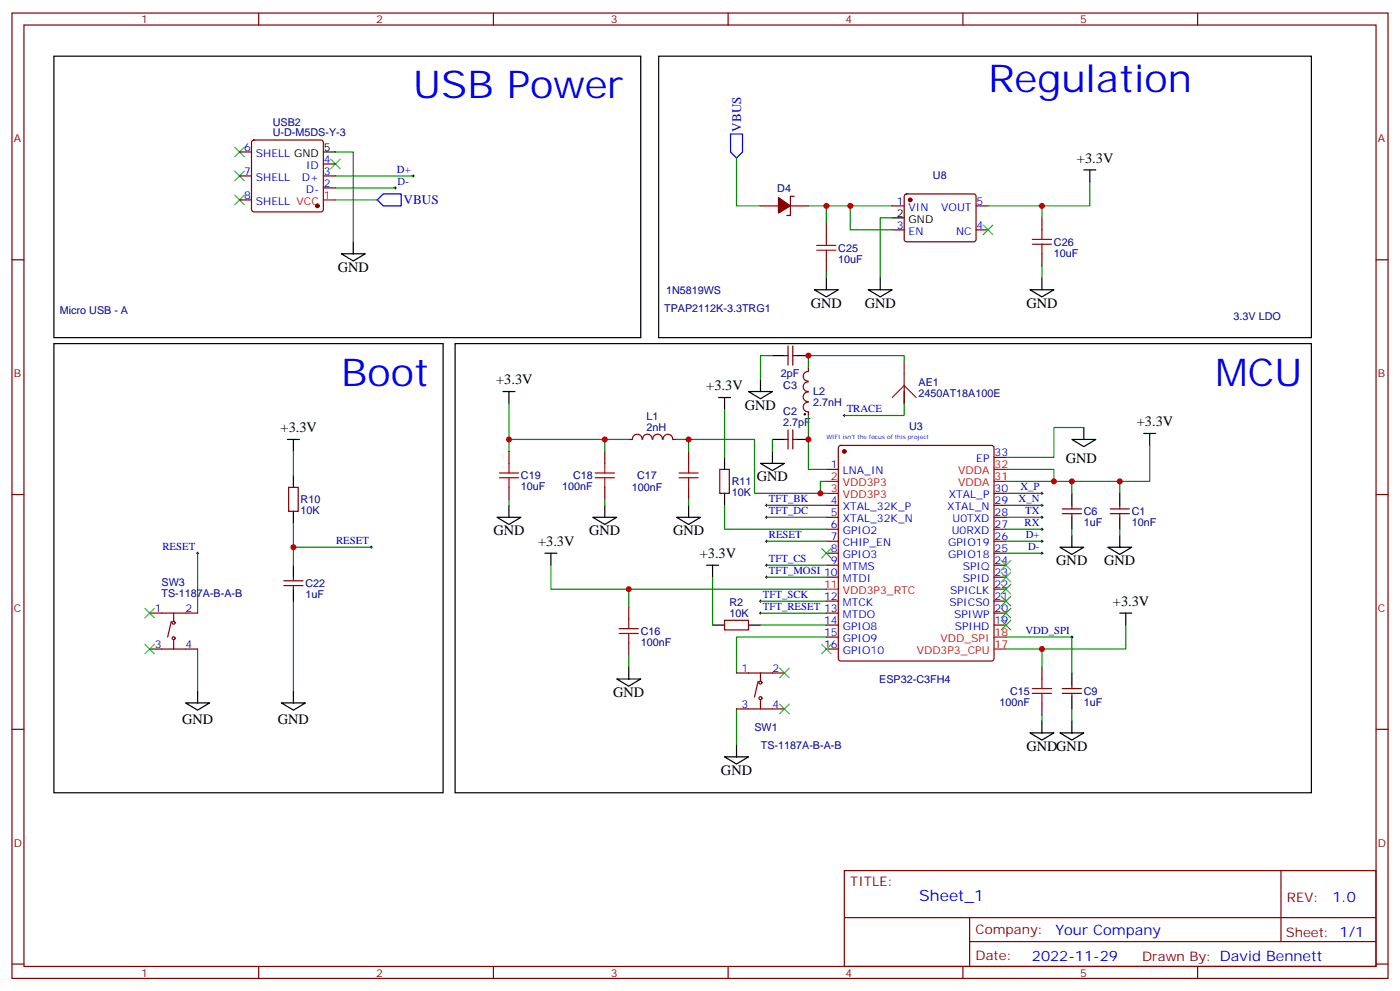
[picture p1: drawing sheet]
<svg xmlns="http://www.w3.org/2000/svg" width="412mm" height="292mm" viewBox="0 0 412 292" stroke-linecap="round" stroke-linejoin="round" font-family="sans-serif">
<g fill="none" stroke="#870000" stroke-width=".35">
<path d="M3.5 3.8h405.4v284.4h-405.4zM7.1 7.4h398.2v277.3h-398.2zM76.2 3.8v3.6M145.3 3.8v3.6M214.5 3.8v3.6M283.6 3.8v3.6M352.8 3.8v3.6M70.6 51.8h3.5M70.6 44.8h3.5M70.6 58.9h3.5M74.3 41.4l.5-.2h19.7l.5 .2 .2 .5v19.8l-.2 .5-.5 .2h-19.7l-.5-.2-.2-.5v-19.8zM95.2 51.8h3.6"/>
<path d="M95.2 48.3h3.6M95.2 55.4h3.6M233.9 57.8h-1.1v5.7h-1M266.6 57.3l.5-.2 20 .1 .4 .6-.1 13-.6 .4h-20l-.5-.7v-12.7zM3.5 76.5h3.6M224 60.6h5.3M232.8 60.6h5.3M243.4 65.9v3.6M243.4 76.5v3.5M262.8 60.6h3.5M262.8 67.7h3.5M287.5 60.6h3.5"/>
<path d="M287.5 67.7h3.5M306.9 64.2v3.5M306.9 74.8v3.5M405.3 76.5h3.6M231.1 104.7h1M232.1 101.9v5.7M233.5 101.9v5.7M233.5 104.7h1.1M238.1 115.5a1.41 1.41 0 0 0-1.5 1.4 1.41 1.41 0 0 0 1.5 1.4M238.1 112.5a1.41 1.41 0 0 0-1.5 1.4 1.41 1.41 0 0 0 1.5 1.4M238.1 118.5a1.41 1.41 0 0 0-1.5 1.4 1.41 1.41 0 0 0 1.5 1.4M238.1 109.4a1.41 1.41 0 0 0-1.5 1.4 1.41 1.41 0 0 0 1.5 1.5"/>
<path d="M238.1 108.3v1M266.3 113.6v5.3M149.9 133v3.5M178.2 133v3.5M185.2 129.4h1.1M186.3 129.4a1.41 1.41 0 0 1 1.4-1.5 1.41 1.41 0 0 1 1.4 1.5M189.3 129.4a1.41 1.41 0 0 1 1.4-1.5 1.41 1.41 0 0 1 1.4 1.5M192.3 129.4a1.41 1.41 0 0 1 1.4-1.5 1.41 1.41 0 0 1 1.4 1.5M195.3 129.4a1.41 1.41 0 0 1 1.4-1.5 1.41 1.41 0 0 1 1.4 1.5M198.3 129.4h1M202.8 133v3.5M212 138.3h2.8v7h-2.8z"/>
<path d="M231.1 129.4h1M232.1 126.6v5.7M233.5 129.4h1.1M233.5 126.6v5.7M238.1 121.3v1.1M243.4 138.3h3.5M247.2 131.4l.4-.2h44.5l.5 .2 .2 .5v62.1l-.2 .5-.5 .2h-44.5l-.4-.2-.3-.5v-62.1zM292.8 134.7h3.5M3.5 145.7h3.6M85 143.5h2.8v7.1h-2.8zM149.9 143.5v3.6M178.2 143.5v3.6"/>
<path d="M202.8 143.5v3.6M243.4 148.8h3.5M243.4 152.4h3.5M243.4 155.9h3.5M243.4 159.4h3.5M292.8 148.8h3.5M292.8 152.4h3.5M292.8 155.9h3.5M292.8 159.4h3.5M292.8 145.3h3.5M312.9 151.3h5.7M312.9 149.9h5.7"/>
<path d="M315.7 148.8v1.1M315.7 151.3v1.1M327 151.3h5.7M327 149.9h5.7M329.8 148.8v1.1M329.8 151.3v1.1M405.3 145.7h3.6M83.6 172.5h5.7M83.6 171.1h5.7M86.4 170v1.1M86.4 172.5v1M185.2 178.8v3.6"/>
<path d="M243.4 162.9h3.5M243.4 166.5h3.5M243.4 170h3.5M243.4 177.1h3.5M292.8 162.9h3.5M292.8 166.5h3.5M292.8 170h3.5M292.8 177.1h3.5M292.8 173.5h3.5M44.1 180.6h14.1M44.1 191.2h14.1M50.4 183.1l-1 4.5"/>
<path d="M51.2 180.6v2.5M51.2 188.7v2.5M185.2 189.4v3.5M213.4 182.7h7.1v2.8h-7.1zM217 198.2h14.1M224 198.2v2.5M243.4 180.6h3.5M243.4 184.1h3.5M243.4 187.6h3.5M243.4 191.2h3.5M292.8 180.6h3.5M292.8 184.1h3.5"/>
<path d="M306.9 196.5v3.5M3.5 214.8h3.6M217 208.8h14.1M223.3 200.7l-1.1 4.6M224 206.3v2.5M306.9 207v3.6M312.9 204.2h5.7M312.9 202.8h5.7M315.7 201.8v1M315.7 204.2v1.1M405.3 214.8h3.6M248.7 256.4h156.6v28.3h-156.6z"/>
<path d="M377.3 256.5v20.8M248.7 270.3h156.5M285.6 277.3h119.6M285.6 270.3v14.1M3.5 284h3.6M76.2 284.7v3.5M145.3 284.7v3.5M214.5 284.7v3.5M283.6 284.7v3.5M352.8 284.7v3.5M405.3 284h3.6"/>
<circle cx="51.2" cy="188" r=".44"/>
<circle cx="51.2" cy="183.4" r=".44"/>
<circle cx="224" cy="205.6" r=".44"/>
<circle cx="224" cy="201" r=".44"/>
</g>
<g fill="none" stroke="#000" stroke-width=".35">
<path d="M15.9 16.5h172.8v82.9h-172.8zM194 16.5h192.3v82.9h-192.3zM95.2 44.8h3.6M319.3 50.1h3.5M321 50.1v3.5M100.5 74.8h7.1l-3.5 2.1zM104.1 71.2v3.6M262.8 64.2h3.5M239.9 85.3h7l-3.5 2.2zM243.4 81.8v3.5M255.8 85.3h7l-3.5 2.2zM259.3 81.8v3.5"/>
<path d="M303.4 85.3h7l-3.5 2.2zM306.9 81.8v3.5M15.9 101.2h114.6v132.3h-114.6zM134.1 101.2h252.2v132.3h-252.2zM148.2 115.3h3.5M149.9 115.3v3.6M211.7 117.1h3.5M213.4 117.1v3.5M220.5 115.3h7l-3.5 2.1zM224 111.8v3.5M227.5 104.7h3.6M234.6 104.7h3.5"/>
<path d="M84.7 129.4h3.5M86.4 129.4v3.6M213.4 134.7v3.6M224 136.5h7.1l-3.6 2.1zM227.5 129.4h3.6M227.5 133v3.5M234.6 129.4h3.5M315.7 129.4h7.1l-3.5 2.2zM319.3 125.9v3.5M336.9 127.7h3.5M338.7 127.7v3.5M86.4 140v3.5"/>
<path d="M86.4 150.6v3.5M146.4 152.4h7.1l-3.6 2.1zM149.9 148.8v3.6M174.6 152.4h7.1l-3.5 2.1zM178.2 148.8v3.6M199.3 152.4h7.1l-3.6 2.1zM202.8 148.8v3.6M213.4 145.3v3.5M315.7 145.3v3.5M315.7 152.4v3.5M315.7 157.7v3.5M329.8 145.3v3.5"/>
<path d="M329.8 152.4v3.5M329.8 157.7v3.5M86.4 166.5v3.5M86.4 173.5v3.6M160.5 162.9h3.5M162.3 162.9v3.6M208.1 166.5h3.6M209.9 166.5v3.5M312.2 161.2h7.1l-3.6 2.1zM326.3 161.2h7.1l-3.6 2.1zM181.7 200h7l-3.5 2.1zM185.2 196.5v3.5"/>
<path d="M209.9 184.1h3.5M220.5 184.1h3.5M315.7 198.2v3.6M329.8 180.6h3.6M331.6 180.6v3.5M54.7 207h7l-3.5 2.2zM58.2 203.5v3.5M82.9 207h7.1l-3.6 2.2zM86.4 203.5v3.5M217 219.4v3.5M303.4 215.9h7l-3.5 2.1zM306.9 212.3v3.6"/>
<path d="M312.2 215.9h7.1l-3.6 2.1zM315.7 205.3v3.5M315.7 212.3v3.6M213.4 222.9h7.1l-3.5 2.1z"/>
<circle cx="237.1" cy="122" r=".18"/>
</g>
<g fill="#870000" stroke="#870000" stroke-width=".35">
<path d="M229.3 58.2l3.5 2.4-3.5 2.2z"/>
<circle cx="248.7" cy="133" r=".53"/>
<circle cx="268.1" cy="58.9" r=".53"/>
<circle cx="93.5" cy="60.6" r=".53"/>
</g>
<path d="M95.2 58.9h3.6M292.8 138.3h3.5M243.4 141.8h3.5M243.4 145.3h3.5M292.8 141.8h3.5M243.4 173.5h3.5M292.8 191.2h3.5M292.8 187.6h3.5" fill="none" stroke="#f00" stroke-width=".35"/>
<g fill="none" stroke="#008700" stroke-width=".35">
<path d="M98.8 44.8h5.3v26.4M98.8 51.8h22.9M98.8 55.4h17.6M98.8 58.9h12.3M217 46.5v14.1h7M321 53.6v7h-30M238.1 60.6h24.7M243.4 60.6v5.3M250.5 60.6v7.1h12.3M262.8 64.2h-3.5v17.6M306.9 60.6v3.6M306.9 78.3v3.5"/>
<path d="M243.4 80v1.8M149.9 118.9v10.5h35.3M227.5 104.7h-3.5v7.1M266.3 118.9v3.5h-17.6M266.3 106.5v-1.8h-28.2v3.6M86.4 133v7M149.9 129.4v3.6M178.2 129.4v3.6M199.3 129.4h22.9v15.9h19.5M202.8 129.4v3.6M213.4 120.6v14.1M227.5 129.4v3.6"/>
<path d="M238.1 122.4v15.9h5.3M296.3 138.3h14.1v3.5M319.3 125.9h-8.9v8.8h-14.1M338.7 131.2v10.6h-42.4M86.4 154.1v12.4M149.9 147.1v1.7M178.2 147.1v1.7M202.8 147.1v1.7M213.4 148.8v7.1h30M225.8 159.4h17.6M225.8 148.8h17.6M225.8 152.4h17.6"/>
<path d="M243.4 141.8h-1.7v3.5h1.7M296.3 159.4h10.6M296.3 145.3h10.6M296.3 148.8h10.6M296.3 152.4h10.6M296.3 155.9h10.6M315.7 141.8v3.5M315.7 155.9v1.8M329.8 141.8v3.5M329.8 155.9v1.8M58.2 162.9v17.7M86.4 177.1v26.4"/>
<path d="M86.4 161.2h23M162.3 166.5v7h81.1M185.2 173.5v5.3M209.9 170v14.1M224 177.1h19.4M225.8 170h17.6M225.8 166.5h17.6M296.3 162.9h10.6M58.2 191.2v12.3M185.2 192.9v3.6M224 184.1h19.4M224 180.6h19.4"/>
<path d="M243.4 187.6h-26.4v10.6M296.3 187.6h19.4v10.6M306.9 191.2v5.3M331.6 184.1v7.1h-35.3M217 208.8v10.6M306.9 210.6v1.7M315.7 208.8v3.5"/>
</g>
<g fill="none" stroke="#a10000" stroke-width=".35">
<path d="M240.6 73.7h5.6M240.6 72.3h5.6M243.4 69.5v2.8M243.4 73.7v2.8M304.1 71.9h5.6M304.1 70.5h5.6M306.9 67.7v2.8M306.9 71.9v2.9M147.1 139.3h5.7M149.9 136.5v2.8M175.3 139.3h5.7M178.2 136.5v2.8"/>
<path d="M200 139.3h5.7M202.8 136.5v2.8M147.1 140.7h5.7M149.9 140.7v2.8M175.3 140.7h5.7M178.2 140.7v2.8M200 140.7h5.7M202.8 140.7v2.8M182.4 186.6h5.6M182.4 185.2h5.6M185.2 182.4v2.8M185.2 186.6v2.8"/>
<path d="M306.9 200v2.8M304.1 204.2h5.6M304.1 202.8h5.6M306.9 204.2v2.8"/>
</g>
<g fill="none" stroke="#000" stroke-width=".29">
<path d="M116.1 55.4h.7M116.4 55v.7M121.4 51.8h.7M121.7 51.5v.7M248.4 122.4h.7M248.7 122v.7M225.4 159.4h.7M225.4 148.8h.7M225.4 152.4h.7M225.8 148.5v.7M225.8 152v.7M225.8 159.1v.7"/>
<path d="M306.6 159.4h.7M306.6 145.3h.7M306.6 148.8h.7M306.6 152.4h.7M306.6 155.9h.7M306.9 145v.7M306.9 148.5v.7M306.9 152v.7M306.9 155.5v.7M306.9 159.1v.7M57.9 162.9h.7M58.2 162.6v.7"/>
<path d="M109 161.2h.7M109.4 160.8v.7M223.7 177.1h.7M224 176.7v.7M225.4 170h.7M225.4 166.5h.7M225.8 166.1v.7M225.8 169.7v.7M306.6 162.9h.7M306.9 162.6v.7M223.7 180.6h.7M224 180.2v.7"/>
<path d="M315.4 187.6h.7M315.7 187.3v.7"/>
</g>
<g fill="none" stroke="#3c3" stroke-width=".35">
<path d="M69.1 57.5l2.9 2.8M69.1 50.4l2.9 2.8M69.1 43.4l2.9 2.8M72 57.5l-2.9 2.8M72 50.4l-2.9 2.8M72 43.4l-2.9 2.8M97.4 46.9l2.8 2.8M100.2 46.9l-2.8 2.8M289.6 66.3l2.9 2.8M292.5 66.3l-2.9 2.8M42.7 179.2l2.8 2.8M45.5 179.2l-2.8 2.8"/>
<path d="M242 161.5l2.8 2.9M244.8 161.5l-2.8 2.9M294.9 165.1l2.8 2.8M294.9 168.6l2.8 2.8M294.9 172.1l2.8 2.8M294.9 175.6l2.8 2.9M294.9 179.2l2.8 2.8M297.7 165.1l-2.8 2.8M297.7 168.6l-2.8 2.8M297.7 172.1l-2.8 2.8M297.7 175.6l-2.8 2.9M297.7 179.2l-2.8 2.8"/>
<path d="M42.7 189.8l2.8 2.8M45.5 189.8l-2.8 2.8M229.7 196.8l2.8 2.8M232.5 196.8l-2.8 2.8M242 189.8l2.8 2.8M244.8 189.8l-2.8 2.8M294.9 182.7l2.8 2.8M297.7 182.7l-2.8 2.8M229.7 207.4l2.8 2.8M232.5 207.4l-2.8 2.8"/>
</g>
<path d="M215.2 39.5h3.5v5.3l-1.7 1.7-1.8-1.7zM111.1 58.9l1.8-1.8h5.3v3.5h-5.3z" fill="none" stroke="#00f" stroke-width=".35"/>
<path d="M266.3 113.6l3.6 3.5M266.3 113.6l-3.5 3.5M266.3 106.5v7.1" fill="none" stroke="#8c2424" stroke-width=".35"/>
<g fill="#c00">
<circle cx="306.9" cy="191.2" r=".88"/>
<circle cx="310.4" cy="141.8" r=".88"/>
<circle cx="329.8" cy="141.8" r=".88"/>
<circle cx="315.7" cy="141.8" r=".88"/>
<circle cx="202.8" cy="129.4" r=".88"/>
<circle cx="185.2" cy="173.5" r=".88"/>
<circle cx="241.7" cy="145.3" r=".88"/>
<circle cx="149.9" cy="129.4" r=".88"/>
<circle cx="178.2" cy="129.4" r=".88"/>
<circle cx="243.4" cy="60.6" r=".88"/>
<circle cx="250.5" cy="60.6" r=".88"/>
<circle cx="306.9" cy="60.6" r=".88"/>
<circle cx="86.4" cy="161.2" r=".88"/>
<circle cx="238.1" cy="129.4" r=".88"/>
<circle cx="238.1" cy="104.7" r=".88"/>
</g>
<g font-size="11.3" fill="#00f">
<text x="121.7" y="28.9">USB Power</text>
<text x="291" y="27.1">Regulation</text>
<text x="100.5" y="113.6">Boot</text>
<text x="358.1" y="113.6">MCU</text>
</g>
<text font-size="4.6" fill="#00f" x="270.8" y="265.5">Sheet_1</text>
<g font-size="4.2">
<text x="317.2" y="47.9">+3.3V</text>
<text x="99.5" y="80">GND</text>
<text x="238.8" y="90.6">GND</text>
<text x="254.7" y="90.6">GND</text>
<text x="302.3" y="90.6">GND</text>
<text x="146.1" y="113.2">+3.3V</text>
<text x="208.1" y="115">+3.3V</text>
<text x="219.4" y="120.6">GND</text>
<text x="334.9" y="125.5">+3.3V</text>
<text x="82.6" y="127.3">+3.3V</text>
<text x="314" y="136.5">GND</text>
<text x="223" y="141.8">GND</text>
<text x="145.3" y="157.7">GND</text>
<text x="158.5" y="160.8">+3.3V</text>
<text x="173.6" y="157.7">GND</text>
<text x="198.3" y="157.7">GND</text>
<text x="206.1" y="164.3">+3.3V</text>
<text x="311.1" y="166.5">GND</text>
<text x="325.3" y="166.5">GND</text>
<text x="327.8" y="178.5">+3.3V</text>
<text x="180.6" y="205.3">GND</text>
<text x="53.6" y="213.1">GND</text>
<text x="81.8" y="213.1">GND</text>
<text x="302.3" y="221.2">GNDGND</text>
<text x="212.4" y="228.2">GND</text>
</g>
<g font-size="4.2" fill="#00f">
<text x="392.5" y="265.7">1.0</text>
<text x="310.9" y="275.3">Your Company</text>
<text x="304" y="283.1">2022-11-29</text>
</g>
<g font-size="3.9" fill="#00f">
<text x="218.3" y="38.8" transform="rotate(-90 218.3 38.8)">VBUS</text>
<text x="118.9" y="60.2">VBUS</text>
</g>
<g font-size="3.9" fill="#800">
<text x="250.5" y="261">TITLE:</text>
<text x="379.1" y="265.7">REV:</text>
<text x="287.4" y="275.2">Company:</text>
<text x="378.7" y="275.8">Sheet: 1/1</text>
<text x="287.4" y="282.9">Date:</text>
<text x="336.4" y="283">Drawn By: David Bennett</text>
</g>
<g font-size="3.2" fill="#800">
<text x="41.6" y="6.8">1</text>
<text x="110.8" y="6.8">2</text>
<text x="179.9" y="6.8">3</text>
<text x="249.1" y="6.8">4</text>
<text x="318.2" y="6.8">5</text>
<text x="4.1" y="41.9">A</text>
<text x="405.9" y="41.9">A</text>
<text x="4.1" y="111.1">B</text>
<text x="405.9" y="111.1">B</text>
<text x="4.1" y="180.2">C</text>
<text x="405.9" y="180.2">C</text>
<text x="4.1" y="249.4">D</text>
<text x="405.9" y="249.4">D</text>
<text x="41.6" y="287.7">1</text>
<text x="110.8" y="287.7">2</text>
<text x="179.9" y="287.7">3</text>
<text x="249.1" y="287.7">4</text>
<text x="318.2" y="287.7">5</text>
</g>
<g font-size="3.2" fill="#000080">
<text x="80.4" y="40.2">U-D-M5DS-Y-3</text>
<text x="80.4" y="37">USB2</text>
<text x="274.8" y="52.7">U8</text>
<text x="229" y="56.5">D4</text>
<text x="246.9" y="77.3">10uF</text>
<text x="246.9" y="74.1">C25</text>
<text x="310.4" y="75.6">10uF</text>
<text x="310.4" y="72.4">C26</text>
<text x="196.2" y="86.5">1N5819WS</text>
<text x="17.6" y="92.4">Micro USB - A</text>
<text x="195.6" y="91.8">TPAP2112K-3.3TRG1</text>
<text x="363.4" y="94.2">3.3V LDO</text>
<text x="230" y="111.2">2pF</text>
<text x="270.6" y="113.8">AE1</text>
<text x="230.7" y="114.7">C3</text>
<text x="239.5" y="119.6">2.7nH</text>
<text x="239.5" y="116.5">L2</text>
<text x="270.6" y="117">2450AT18A100E</text>
<text x="190.4" y="123.7">L1</text>
<text x="230.7" y="125.6">2.7pF</text>
<text x="230.7" y="122.4">C2</text>
<text x="190.4" y="126.8">2nH</text>
<text x="267.8" y="126.8">U3</text>
<text x="153.5" y="141.2">C19</text>
<text x="168.8" y="141.2">C18</text>
<text x="187.7" y="141.1">C17</text>
<text x="215.5" y="142.9">R11</text>
<text x="88.5" y="148.2">R10</text>
<text x="153.5" y="144.4">10uF</text>
<text x="165.6" y="144.4">100nF</text>
<text x="186.2" y="144.7">100nF</text>
<text x="215.5" y="146.1">10K</text>
<text x="88.5" y="151.4">10K</text>
<text x="319.3" y="154.9">1uF</text>
<text x="319.3" y="151.7">C6</text>
<text x="333.4" y="154.9">10nF</text>
<text x="333.4" y="151.7">C1</text>
<text x="47.6" y="172.7">SW3</text>
<text x="90" y="172.9">C22</text>
<text x="47.6" y="175.9">TS-1187A-B-A-B</text>
<text x="90" y="176.1">1uF</text>
<text x="214.9" y="178.5">R2</text>
<text x="214.9" y="181.6">10K</text>
<text x="188.7" y="190.2">100nF</text>
<text x="188.7" y="187">C16</text>
<text x="259" y="201.1">ESP32-C3FH4</text>
<text x="294.4" y="207.9">100nF</text>
<text x="297.6" y="204.7">C15</text>
<text x="319.3" y="207.9">1uF</text>
<text x="319.3" y="204.7">C9</text>
<text x="222.2" y="215.2">SW1</text>
<text x="224.1" y="220.5">TS-1187A-B-A-B</text>
</g>
<g font-size="3.2" fill="#00f">
<text x="71.9" y="44.4">6</text>
<text x="75.4" y="46.2">SHELL GND</text>
<text x="95.4" y="47.9">4</text>
<text x="71.9" y="51.5">7</text>
<text x="75.4" y="53.2">SHELL</text>
<text x="88.9" y="53.2">D+</text>
<text x="90.2" y="49.7">ID</text>
<text x="95.4" y="51.5">3</text>
<text x="116.9" y="50.9">D+</text>
<text x="71.9" y="58.5">8</text>
<text x="90.1" y="56.8">D-</text>
<text x="95.4" y="55">2</text>
<text x="117.1" y="54.5">D-</text>
<text x="75.4" y="60.3">SHELL VCC</text>
<text x="264.2" y="60.3">1</text>
<text x="267.7" y="62.1">VIN</text>
<text x="277.3" y="62.1">VOUT</text>
<text x="287.7" y="60.3">5</text>
<text x="264.2" y="67.3">3</text>
<text x="267.7" y="69.1">EN</text>
<text x="281.6" y="69.1">NC</text>
<text x="287.7" y="67.3">4</text>
<text x="249.4" y="121.5">TRACE</text>
<text x="244.8" y="137.9">1</text>
<text x="287.6" y="136.1">EP</text>
<text x="293" y="134.4">33</text>
<text x="248.2" y="139.7">LNA_IN</text>
<text x="226.5" y="148">TFT_BK</text>
<text x="244.8" y="148.5">4</text>
<text x="279.5" y="146.7">XTAL_P</text>
<text x="293" y="148.5">29</text>
<text x="293" y="145">30</text>
<text x="300.1" y="148">X_N</text>
<text x="300.6" y="144.4">X_P</text>
<text x="226.5" y="151.5">TFT_DC</text>
<text x="244.8" y="152">5</text>
<text x="244.8" y="155.5">6</text>
<text x="248.2" y="150.2">XTAL_32K_P</text>
<text x="248.2" y="153.8">XTAL_32K_N</text>
<text x="279" y="150.2">XTAL_N</text>
<text x="280.6" y="153.8">U0TXD</text>
<text x="293" y="155.5">27</text>
<text x="293" y="152">28</text>
<text x="301.8" y="155">RX</text>
<text x="302" y="151.5">TX</text>
<text x="99" y="160.3">RESET</text>
<text x="226.5" y="158.5">RESET</text>
<text x="244.8" y="159.1">7</text>
<text x="248.2" y="157.3">GPIO2</text>
<text x="248.2" y="160.8">CHIP_EN</text>
<text x="279.3" y="160.8">GPIO19</text>
<text x="280.3" y="157.3">U0RXD</text>
<text x="293" y="159.1">26</text>
<text x="302.1" y="158.5">D+</text>
<text x="47.9" y="162.1">RESET</text>
<text x="226.5" y="165.6">TFT_CS</text>
<text x="244.8" y="162.6">8</text>
<text x="244.8" y="166.1">9</text>
<text x="248.2" y="164.4">GPIO3</text>
<text x="248.2" y="167.9">MTMS</text>
<text x="279.3" y="164.4">GPIO18</text>
<text x="283.6" y="167.9">SPIQ</text>
<text x="293" y="166.1">24</text>
<text x="293" y="162.6">25</text>
<text x="302.9" y="162.1">D-</text>
<text x="226.5" y="169.1">TFT_MOSI 10</text>
<text x="248.2" y="171.4">MTDI</text>
<text x="283.6" y="171.4">SPID</text>
<text x="293" y="173.2">22</text>
<text x="293" y="169.7">23</text>
<text x="224.7" y="176.2">TFT_SCK</text>
<text x="224.7" y="179.7">TFT_RESET 13</text>
<text x="242.7" y="176.7">12</text>
<text x="248.2" y="178.5">MTCK</text>
<text x="279.7" y="178.5">SPICS0</text>
<text x="279.9" y="174.9">SPICLK</text>
<text x="293" y="176.7">21</text>
<text x="45.6" y="180.2">1</text>
<text x="54.7" y="180.2">2</text>
<text x="242.7" y="183.8">14</text>
<text x="248.2" y="182">MTDO</text>
<text x="248.2" y="185.5">GPIO8</text>
<text x="281" y="182">SPIWP</text>
<text x="281.3" y="185.5">SPIHD</text>
<text x="293" y="183.8">19</text>
<text x="293" y="180.2">20</text>
<text x="45.6" y="190.8">3</text>
<text x="54.7" y="190.8">4</text>
<text x="242.7" y="187.3">15</text>
<text x="242.7" y="190.8">16</text>
<text x="248.2" y="189.1">GPIO9</text>
<text x="302" y="186.8">VDD_SPI</text>
<text x="218.5" y="197.9">1</text>
<text x="227.5" y="197.9">2</text>
<text x="248.2" y="192.6">GPIO10</text>
<text x="218.5" y="208.5">3</text>
<text x="227.5" y="208.5">4</text>
</g>
<g font-size="3.2">
<text x="95.4" y="44.4">5</text>
<text x="264.2" y="63.8">2</text>
<text x="267.7" y="65.6">GND</text>
</g>
<g font-size="3.2" fill="#f00">
<text x="95.4" y="58.5">1</text>
<text x="293" y="137.9">32</text>
<text x="244.8" y="141.4">2</text>
<text x="248.2" y="143.2">VDD3P3</text>
<text x="282.3" y="143.2">VDDA</text>
<text x="282.3" y="139.7">VDDA</text>
<text x="293" y="141.4">31</text>
<text x="244.8" y="145">3</text>
<text x="248.2" y="146.7">VDD3P3</text>
<text x="242.7" y="173.2">11</text>
<text x="248.2" y="174.9">VDD3P3_RTC</text>
<text x="277" y="189.1">VDD_SPI</text>
<text x="293" y="190.8">17</text>
<text x="293" y="187.3">18</text>
<text x="270" y="192.6">VDD3P3_CPU</text>
</g>
<text font-size="1.8" fill="#00f" x="243.4" y="129.4">WIFI isn't the focus of this project</text>
</svg>
